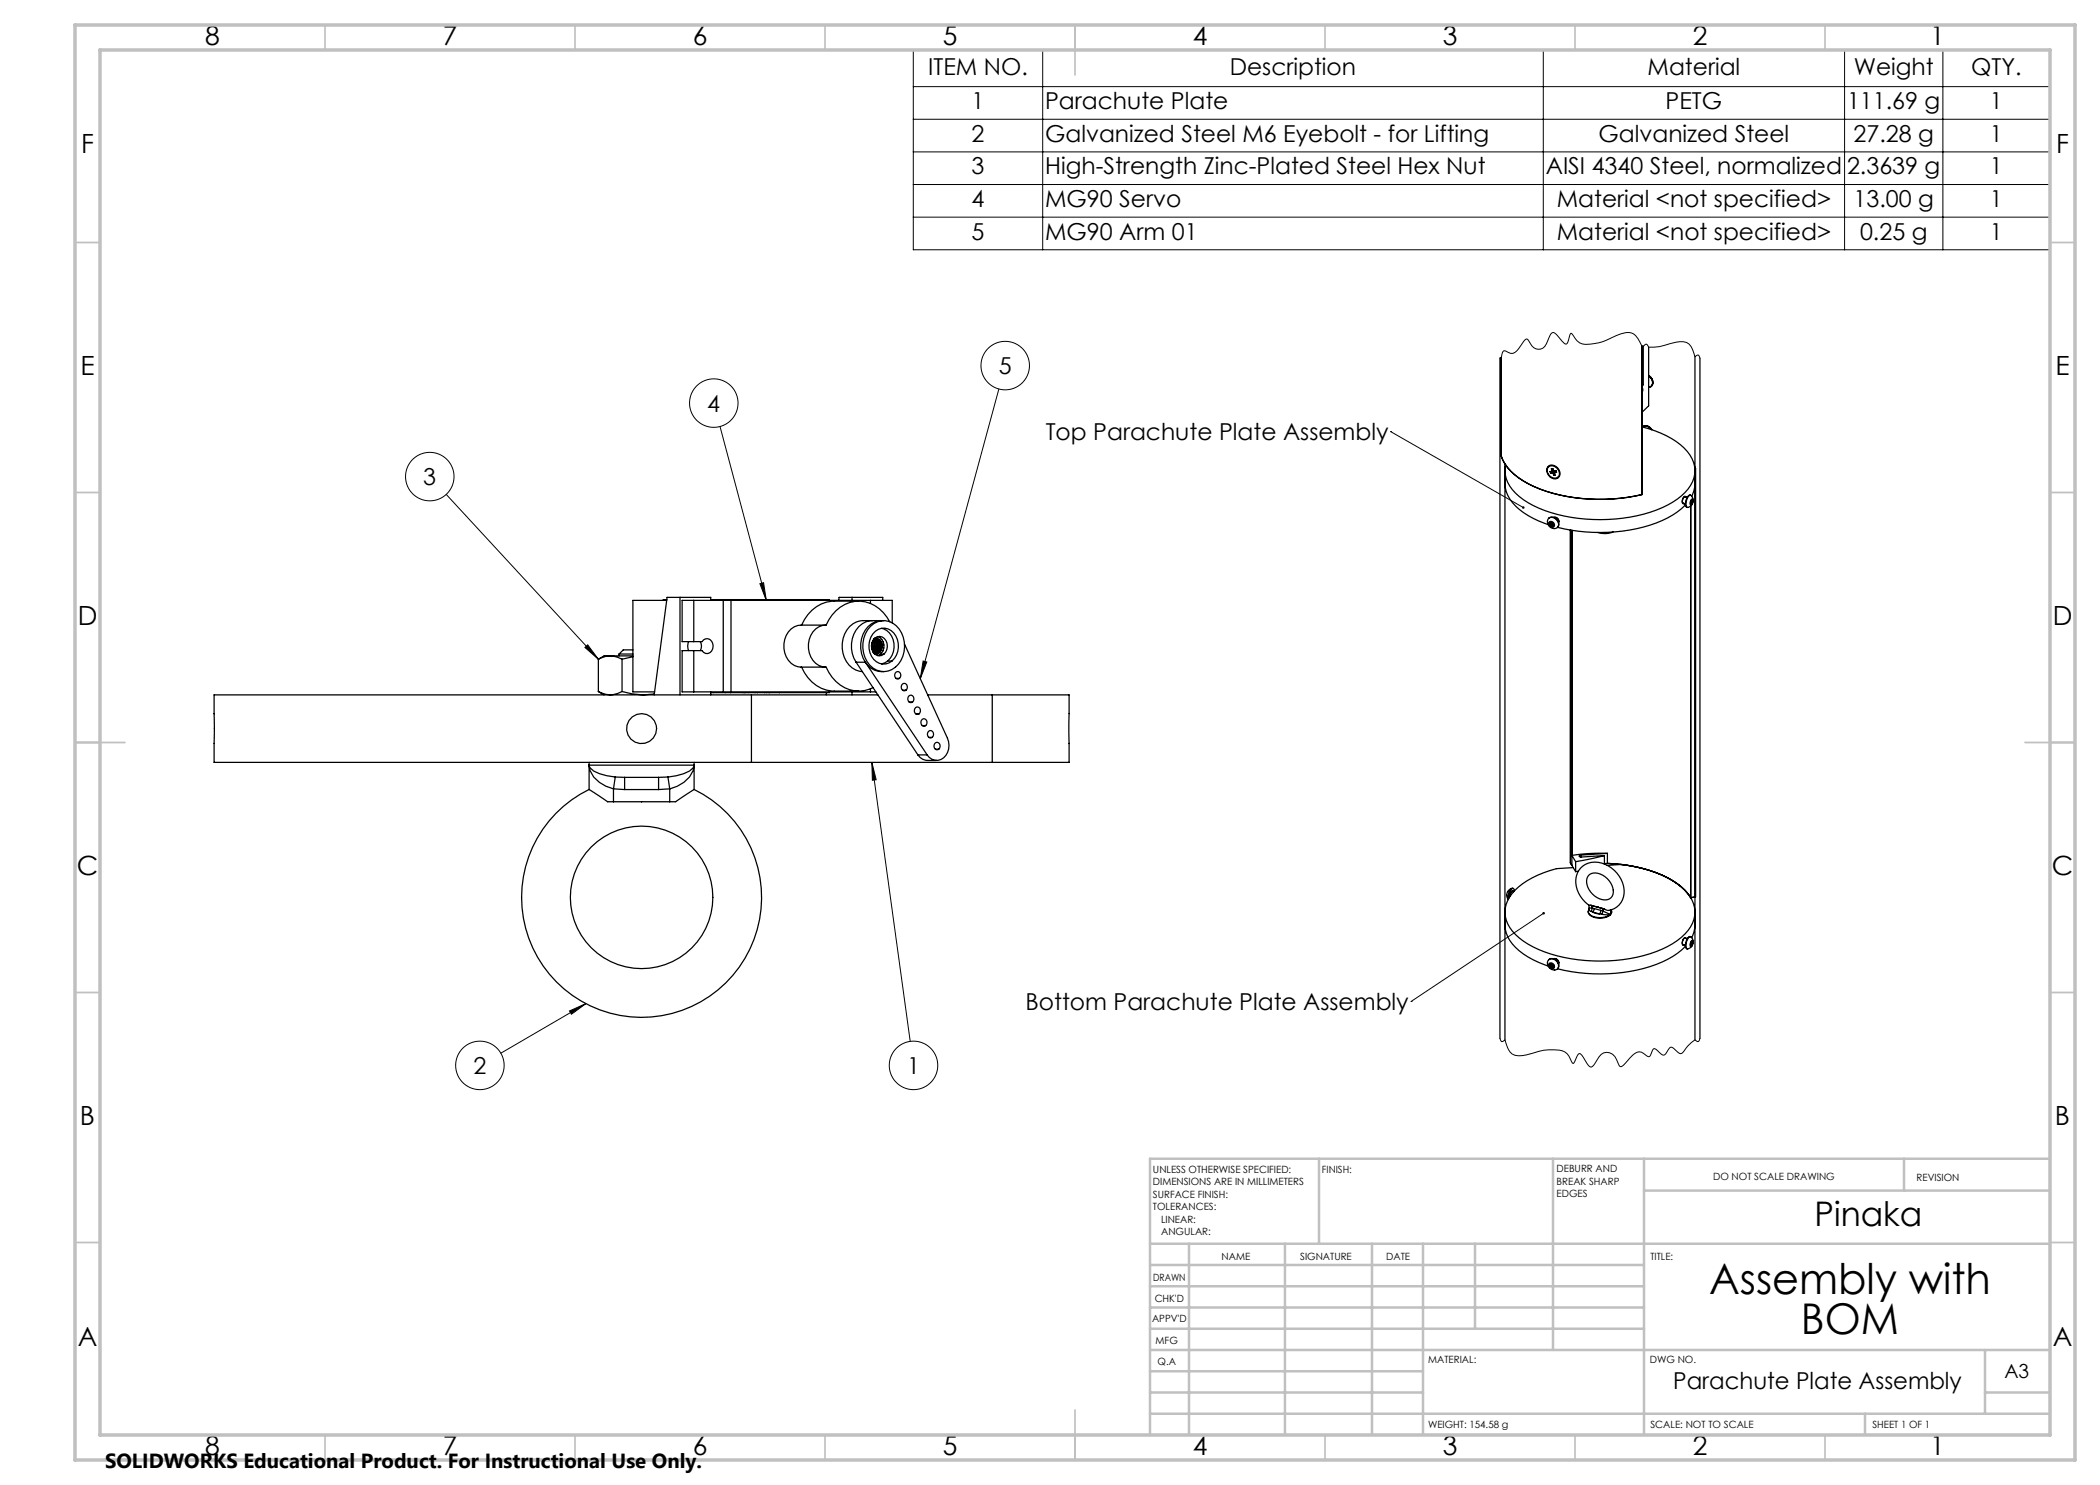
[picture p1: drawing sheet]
<svg xmlns="http://www.w3.org/2000/svg" width="420mm" height="297mm" viewBox="0 0 420 297" stroke-linecap="round" stroke-linejoin="round" font-family="sans-serif">
<g fill="none" stroke="#000" stroke-width=".25">
<path d="M300 71.6v136.1M328.4 77.7a.4 .4 0 0 1 .2 .4 .4 .4 0 0 1-.2 .4M328.4 69.3v29.6a35 35 0 0 1-22.6-2.1 10.5 10.5 0 0 1-5.5-5.5v-19.7M328.4 76.9h.3M328.7 76.9l-.3 .4M328.7 69.3v7.6M329.7 75.2a1.29 1.29 0 0 1 .3 2.2l-.3 .1M329.7 69.4v11.8l-1.3 1.3M330.3 77.2a1.3 1.3 0 0 0-.6-2.1h.1a1.47 1.47 0 0 1 .4 2.2l-.5 .2M339 71.4v136.6M340 71.6v136.1M301 96.7a6.7 6.7 0 0 0 2.9 5.2 18.3 18.3 0 0 0 5.7 3"/>
<path d="M301 92.8v115.2M309.5 93.4a1.58 1.58 0 0 1 1.9 .1 1.58 1.58 0 0 1 .5 1.8 1.38 1.38 0 0 1-1.4 .4 1.38 1.38 0 0 1-1-1l-.1-1zM309.6 93.5a1.44 1.44 0 0 1 1.6-.1 1.44 1.44 0 0 1 .7 1.4 1.05 1.05 0 0 1-.8 .9 1.05 1.05 0 0 1-1.1-.5 1.4 1.4 0 0 1-.4-1.7zM309.8 93.3l-.1 .1M310.4 94.3h-.4l.1 .3M310.4 94.1l-.1-.3 .3-.1 .2 .5M310.4 94.1v.2M310.5 94.6l.1 .1M310.5 94.6h-.4M310.6 94.7l.2 .4M310.6 94l-.2 .1M310.7 94l-.3 .3"/>
<path d="M310.8 94.2l-.7 .4M310.8 94.2h.4l.1 .3h-.3M310.9 94.2l-.4 .4M310.9 94.2h.1M311 94.5v.5l-.2 .1M311 94.2l-.4 .5M311 94.2h.2M311 94.2v.1M311 94.3l-.2 .8M311.2 94.3h-.2M311.2 94.2l-.2 .3M311.7 95.3l-.1 .1"/>
<path d="M328.4 85.4a17.7 17.7 0 0 1 9.1 4.9 5.7 5.7 0 0 1-.5 8.2 20.3 20.3 0 0 1-11 4.9 32.9 32.9 0 0 1-19.4-2.3 9.5 9.5 0 0 1-5.5-6.1v-2M329 85.1l.9 .3 .5 .5M330.2 85.9v-.1a1.22 1.22 0 0 0-1.7-.4 1.22 1.22 0 0 1 1.8 .5M337 99.3l.5 .1M337.1 99.4l-.1-.1a.99 .99 0 0 0-.4 1.4h.2M337.4 99.5l-.4-.1a.93 .93 0 0 0-.4 1.2l.5 .2M338.1 99h-.1a1.81 1.81 0 0 0-.7 2.5h.1M338.3 99.9l.1-.1a.79 .79 0 0 1-.3 1.2l-.1-.5zM338.5 100v.4M338.5 100a.59 .59 0 0 0-.4 .8M338.5 100h-.2M338.9 93.4l.2 .3"/>
<path d="M339 96.7a5.5 5.5 0 0 1-.7 2.5M339.1 93.7h-.1M339.1 93.7v85.7l-1 .1M133.4 119.9h-.7v.2M136 119.5v19.5M142.1 119.9h23.7v.2M144.7 119.9h.1M145.3 119.9h.1M147 119.9h.1M147.6 119.9h.1M147.9 119.9h.1M148 119.9h.1"/>
<path d="M148.9 119.9h.1M149.4 119.9h.1M151.3 119.9h.1M152.3 119.9h.1M170.4 119.5v.6M309.7 103.7a1.29 1.29 0 0 1 1.7 .2 1.29 1.29 0 0 1 .1 1.6M309.8 103.7a1.31 1.31 0 0 1 1.5 .2 1.31 1.31 0 0 1 .2 1.6 1.3 1.3 0 0 1-1.6-.2 1.3 1.3 0 0 1-.1-1.6zM309.9 104.4a.64 .64 0 0 1 .8 .2 .64 .64 0 0 1-.2 .9 .71 .71 0 0 1-.6-.4 .71 .71 0 0 1 0-.7zM309.9 104.6l.1 .4M310 105l.4 .3M310.2 104.5v.3M310.2 104.8l-.2 .2"/>
<path d="M310.2 104.8l.4 .2M310.3 104.4l-.4 .2M310.3 104.4l.4 .3M310.6 105l-.2 .3M310.7 104.7v.4M310.7 103.5a.81 .81 0 0 1 .8 .2 .81 .81 0 0 1 .2 .8M310.7 105.1l-.3 .2M310.7 105h-.1M310.8 103.5a.74 .74 0 0 1 .9 .9M314.1 106v66.6l1 1.7M314.4 106.1v67M322.6 106.4a4.3 4.3 0 0 1-3.1 .1"/>
<path d="M336.6 100.7l.5 .2M337.1 101a18.6 18.6 0 0 1-9.7 4.7 35.6 35.6 0 0 1-15.9-.2M338.1 100.7l.3 .1M338.1 100.8h.1M338.1 101.2v78.3M338.2 100.3l.3 .1M338.4 100.8h-.3M338.5 100.4l-.1 .4M338.6 100.1v-.3a.77 .77 0 0 0-.7-.7 2.23 2.23 0 0 0-.6 2.3l.6-.1 .5-.5M119.7 138.3a4.5 4.5 0 0 0 4.7 0M119.7 138.3l1.1 .7M119.7 131.8v6.5"/>
<path d="M122 131.2l1.5 .3 .9 .3M122 131.2h4.6M122 131.2l-.9 .1-1.4 .5M122 131.2h-1.2l-1.1 .6M123.8 130.8h2.8M123.8 130.8v.4M124.4 138.3a13.9 13.9 0 0 0 6.5 .5M124.4 131.8v6.5M126.6 131.4l-2.2 .4M126.6 130h-1.9l-.9 .8M133.3 120.1h-6.7v18.3h4.3M137.7 128.3a2.24 2.24 0 0 0 0 1.8"/>
<path d="M138.8 120.1v8.2M138.8 130.1v8.3M140.1 128.3a1.77 1.77 0 0 1 0 1.8M142.1 120.1v-.6h-8.7l-2.6 19.5M142.1 138.4v.6M142.7 138.5h.1M144.7 120.1v18.3M145.1 138.5h.1M146.1 138.5h.1M146.2 120.1v18.3M148.6 138.5h.1M148.9 138.5h.1"/>
<path d="M149.2 138.5h.1M149.7 138.5h.1M150.3 139h-107.5v13.5h107.5M150.3 139v13.5M150.3 139h25.3M151 138.5h.1M151.5 138.5h.1M152.9 138.5h.1M153.3 138.5h.1M153.8 138.5h.1M153.9 138.5h.1M155.9 138.5h.1"/>
<path d="M160.3 133.4a7.3 7.3 0 0 0 6.5 4.8h4.9M165.1 125h-4.9a4 4 0 0 0-3.4 4.7 3.8 3.8 0 0 0 3.4 3.7h4.9M165.3 138.5l-.1 .5M165.9 138.4v.1h-23.8M167.7 120.1l.1-.6h8.7v.6M170.4 138.4v.6M171.2 132.4h1.9M171.2 132.4l12.4 18.6M171.7 120.2h-4.9a7.3 7.3 0 0 0-6.5 4.8M173.1 132.4a3.9 3.9 0 0 0 3.6 1.9M173.1 132.4l12.3 18.6M174.1 125.3a3.7 3.7 0 0 1 6.2 1.3 5.7 5.7 0 0 1-1.9 7.3 3.9 3.9 0 0 1-5.4-2.4 5.9 5.9 0 0 1 1.1-6.2z"/>
<path d="M174.1 120.1v.6M174.1 137.8v.6M174.3 129.2h.2M174.4 128.6l.1 .6M174.4 128.5l.2 .7M174.5 124.1a4.6 4.6 0 0 0-4.2 4.6 5.9 5.9 0 0 0 .9 3.7M174.5 129.2h.1M174.5 129.2l-.2 .6M174.6 128.2l.3 1M174.6 129.2l-.2 .7M174.6 129.2h.3M174.6 128.1l.3 .5 .1 .6"/>
<path d="M174.7 127.9l.5 .7v.6M174.8 127.9l.5 .7 .1 .6M174.8 127.8a1.38 1.38 0 0 1 .8 1.4M174.8 127.7a1.37 1.37 0 0 1 1.2 1.5M174.8 127.7a1.35 1.35 0 0 1 .9 1.5M174.9 129.2l-.4 1M174.9 129.2h.1M175 127.7a1.28 1.28 0 0 1 1.1 1.5M175 129.2l-.4 1.1M175 129.2h.2M175 127.6a1.6 1.6 0 0 1 1.8 0 1.6 1.6 0 0 1 .7 1.7 1.58 1.58 0 0 1-1.3 1.8 1.58 1.58 0 0 1-1.9-1.3 2.18 2.18 0 0 1 .7-2.2zM175.1 127.6l.4 .1 .4 .3"/>
<path d="M175.1 126.2a2.75 2.75 0 0 1 4.4 1.7 3.7 3.7 0 0 1-2.3 4.9 3.3 3.3 0 0 1-3.4-3.9 3.8 3.8 0 0 1 1.3-2.7zM175.2 129.2l-.1 .6-.5 .7M175.2 129.2h.2M175.4 129.2l-.2 .6-.5 .7M175.4 129.2h.2M175.5 127.3l.8 .5 .5 1-.1 1.2-.6 .8M175.6 129.2a1.54 1.54 0 0 1-.9 1.5M175.6 129.2h.1M175.7 129.2a1.56 1.56 0 0 1-.9 1.5M175.7 129.2h.3M175.9 130.5l-.4 .3-.5 .1M175.9 130.5l-.4 .2h-.6"/>
<path d="M175.9 128l.4 .5 .2 .7M175.9 128l.4 .6 .1 .6M176 129.2a1.47 1.47 0 0 1-1.1 1.5M176 129.2h.1M176.1 130.8l-.6 .3M176.1 130.8h.7M176.1 129.2a1.47 1.47 0 0 1-1.2 1.5M176.1 129.2h.3M176.3 125.7a3.8 3.8 0 0 1 1.2 6.5M176.3 124.1a4.6 4.6 0 0 0-4.2 4.6 5.9 5.9 0 0 0 1 3.7M176.4 129.2a1.51 1.51 0 0 1-1.4 1.6M176.4 129.2h.1"/>
<path d="M176.5 129.2l-.2 .7-.4 .6M176.7 124.1h-4.1a4.6 4.6 0 0 0-4.1 4.5 4.9 4.9 0 0 0 4 5.7M177.5 132.2l-1.2 .6M177.5 132.2h.9M177.9 124.3a6.7 6.7 0 0 0-9.9-2.9 8.5 8.5 0 0 0-2.8 3.6 3.9 3.9 0 0 0-3.5 4.7 3.8 3.8 0 0 0 3.5 3.7 6.9 6.9 0 0 0 8.8 4.4l.6-.3M178.4 124.6v-4.5h-42v8.2h4a1.21 1.21 0 0 1 1.5-.5 1.21 1.21 0 0 1 .7 1.4 1.22 1.22 0 0 1-.7 1.4 1.22 1.22 0 0 1-1.5-.5h-4v8.3h38.8M179.2 134.4a.68 .68 0 0 1 1 .7 .68 .68 0 0 1-1 .6 .85 .85 0 0 1 0-1.3zM179.2 135.7h.7M180.5 136.8a.68 .68 0 0 1 1 .6 .68 .68 0 0 1-1 .6 .85 .85 0 0 1 0-1.2zM180.5 138h.7M180.9 128.8l8.6 18.8a3.1 3.1 0 0 1-1.9 4.5 2.27 2.27 0 0 1-2.2-1.1M181.8 139.2a.68 .68 0 0 1 1 .6 .68 .68 0 0 1-1 .6 .85 .85 0 0 1 0-1.2z"/>
<path d="M185.5 139h13M198.5 139h15.3v13.5h-15.3M198.5 139v13.5M117.8 153h21M117.8 153l.2 .6a8 8 0 0 0 5 1.8M117.8 153a4.2 4.2 0 0 0 2.1 3.5l1.3 .7 1.5 .6M117.8 152.5v5.4M122.7 157.8l2.2 .1M122.7 157.8v2.5M123 155.4l-.3 2.4M123 155.4l1.9 .1M124.9 155.5h6.8"/>
<path d="M124.9 155.5v2.4M124.9 157.9h6.8M131.7 155.5v2.4M133.6 155.4l.3 2.4M133.6 155.4l-1.9 .1M133.9 157.8l-2.2 .1M133.9 157.8v2.5M138.8 157.9l-3.7 2.4h-1.2M138.8 152.5v5.4a24 24 0 0 1 8.3 36.6 24 24 0 0 1-37.5 0 24 24 0 0 1 8.2-36.6l3.7 2.4h1.2M138.8 153l-.2 .6a8 8 0 0 1-5 1.8M138.8 153a4.2 4.2 0 0 1-2 3.5l-1.3 .7-1.6 .6M150.3 152.5h48.2"/>
<path d="M181.8 140.4h.7M183.1 141.5a.68 .68 0 0 1 1 .6 .68 .68 0 0 1-1 .7 .85 .85 0 0 1 0-1.3zM183.1 142.8h.7M183.6 151a2.3 2.3 0 0 0 1.9 1.1h1.8M183.6 151h1.8M184.4 143.9a.68 .68 0 0 1 1 .6 .68 .68 0 0 1-.9 .6 .85 .85 0 0 1-.1-1.2zM184.4 145.1h.7M185.8 146.2a.68 .68 0 0 1 .9 .7 .68 .68 0 0 1-.9 .6 .85 .85 0 0 1 0-1.3zM185.8 147.5h.6M187.1 148.6a.68 .68 0 0 1 .9 .6 .68 .68 0 0 1-.9 .6 .85 .85 0 0 1 0-1.2zM187.1 149.8h.7M122.7 160.3h11.2"/>
<path d="M302.4 177.7a1.41 1.41 0 0 0-.8 2.2M302.5 178.2l.3 .1M302.6 178.3l-.1-.1-.3 .2-.2 .9M302.6 177.7h-.1a1.98 1.98 0 0 0-.8 2.1M302.7 178.3a.7 .7 0 0 0-.7 1M302.9 178.2l-.3-.5a2.03 2.03 0 0 0-.9 2M315.1 172.3v2M315.7 174.2l-.6 .1M316.2 171l-.4 .2 .1 .1 .4 .1 4.6-.3M316.2 171v.4M317.7 175.1a2.51 2.51 0 0 1 3.3 .2 3.1 3.1 0 0 1 1.2 4.2 2.54 2.54 0 0 1-3.3-.3 3.1 3.1 0 0 1-1.2-4.1zM320.9 171.1l-5.8 1.2"/>
<path d="M320.9 171.1v1.7M321.4 173.1a19 19 0 0 1 8.4 .9 15.3 15.3 0 0 1 8.2 5.3 5.7 5.7 0 0 1-1 7.5 20.3 20.3 0 0 1-11 4.9 32.9 32.9 0 0 1-19.4-2.3 9.5 9.5 0 0 1-5.5-6.1 6.4 6.4 0 0 1 2.6-5.9 19 19 0 0 1 7.6-3.7l3.3-.2M321.5 170.7a36.1 36.1 0 0 0-7.1 .4l.7 1.2M321.5 172.7a25.1 25.1 0 0 1 14.8 4.7l1.8 2.1M321.5 172.7a26.7 26.7 0 0 1 14 4.1 9.6 9.6 0 0 1 2.6 2.7M321.5 170.7v2M321.5 170.7l-5.3 .3M321.5 172.7h-.6M301 185a6.7 6.7 0 0 0 2.9 5.2 18.3 18.3 0 0 0 5.7 3M309.7 192a1.29 1.29 0 0 1 1.6 .2 1.29 1.29 0 0 1 .2 1.6M309.8 191.9a1.31 1.31 0 0 1 1.5 .3 1.31 1.31 0 0 1 .1 1.6 1.3 1.3 0 0 1-1.6-.3 1.3 1.3 0 0 1 0-1.6zM309.9 192.7a.65 .65 0 0 1 .8 .2 .65 .65 0 0 1-.1 .8 .71 .71 0 0 1-.7-.3 .71 .71 0 0 1 0-.7z"/>
<path d="M309.9 193.2l.3 .3M310 192.8l-.1 .4M310.2 192.9l-.3 .3M310.2 192.9l.3 .4M310.2 192.8v.1M310.4 192.8l.3 .3M310.4 192.8h-.4M310.5 193.3l-.3 .2M310.6 193.5h-.4M310.7 191.8a.81 .81 0 0 1 .8 .2 .81 .81 0 0 1 .2 .8M310.7 193.3h-.2M310.7 193.1l-.1 .4"/>
<path d="M310.8 191.8a.74 .74 0 0 1 .9 .9M317.7 182.3v.1a2.32 2.32 0 0 0 2.7 1.2l.5-.1a1.37 1.37 0 0 0 1.4-1.2M317.8 181.9l-.1 .4a1.66 1.66 0 0 0 1.7 1.2l1.5-.1 1.2-.5M317.8 181.9v.2l.4 .2M317.8 181.7l-.1 .2M317.8 181v.7M318.2 181l-.3 .1a5.7 5.7 0 0 1-2.5-6.4 4 4 0 0 1 5.6-1.8 5.8 5.8 0 0 1 3.5 7.1 3.6 3.6 0 0 1-2.7 2.1M318.2 181l.2 .1M318.2 181l1.3 .4M318.2 182.3l.4 .1M318.4 181.6l-.2 .7M318.4 181.6l-.6 .1"/>
<path d="M318.4 181.1l2.2 .6M318.4 181.6l.4 .1M318.4 181.1v.5M318.6 182.4l1.3 .4M318.8 181.7l-.2 .7M318.8 181.7l1.4 .4M319.5 181.4l1.3 .4M319.5 181.4h.1M319.9 182.8h.4M320.2 182.1l-.3 .7M320.2 182.1l.4 .1M320.3 182.8l1.8 .1"/>
<path d="M320.6 182.2l1.5 .7M320.6 182.2l-.3 .6M320.6 181.7l.2 .1M320.6 181.7v.5M320.8 181.8l1 .3M322.2 182.3l-.1 .6M322.2 182.3v-.3l-.1 .9M322.2 182l.1 .3M322.3 182.3l-.2 .6M336.6 189l.5 .1M336.6 188.9l.5 .2M337 187.6l.5 .1"/>
<path d="M337.1 187.7l-.1-.1a.99 .99 0 0 0-.4 1.4h.2M337.1 189.3a18.6 18.6 0 0 1-9.7 4.7 35.6 35.6 0 0 1-15.9-.2M337.4 187.8l-.4-.2a.93 .93 0 0 0-.4 1.3M338.1 187.3h-.1a1.83 1.83 0 0 0-.7 2.4l.1 .1M338.1 189l.3 .1M338.1 189.1h.1M338.2 188.6l.3 .1M338.3 188.3l-.2 .8M338.3 188.1h.1a.82 .82 0 0 1-.3 1.2l-.1-.5zM338.4 189.1h-.3M338.5 188.3v.4M338.5 188.3h-.2"/>
<path d="M338.5 188.7l-.1 .4M338.6 188.4v-.4a.52 .52 0 0 0-.4-.5 .52 .52 0 0 0-.6 .1l-.4 1.1v.7a.5 .5 0 0 0 .5 .4 .5 .5 0 0 0 .5-.3l.2-.4M339 185a5.5 5.5 0 0 1-.7 2.5"/>
<circle cx="128.3" cy="145.7" r="3"/>
<circle cx="128.3" cy="179.5" r="14.2"/>
</g>
<g fill="none" stroke="#000" stroke-width=".2">
<path d="M182.7 10h227.3v40h-227.3zM182.7 17.3h227.3M208.5 10v40M308.7 10v40M368.9 10v40M388.6 10v40M182.7 23.9h227.3M182.7 30.4h227.3M182.7 36.9h227.3M182.7 43.4h227.3M199.8 77.8l-15.7 57.9M300 71.6l.1-.1 .2 .1 .1-.7a.68 .68 0 0 1 .5-.8l.3 .2a1.52 1.52 0 0 0 2.5-.5l1.2-1.7 .3-.3a1.15 1.15 0 0 1 .9 1 1.77 1.77 0 0 0 1.9 1 1.77 1.77 0 0 0 1.5-1.6l.3-.6a1.24 1.24 0 0 1 .9-1.1l.6 .4 1.5 1.7a.4 .4 0 0 0 .6 .1l.7-2 .6 .5a2.79 2.79 0 0 0 3.3 1.6 12 12 0 0 0 5.2-1.7 3.9 3.9 0 0 1 3.5-.3 5.7 5.7 0 0 1 1.7 2.5l.1-.1 .2 .1 .5-.5 .2 .2 .3 .4a10.2 10.2 0 0 0 4.4-.7 4.3 4.3 0 0 1 3.7 .1 5.6 5.6 0 0 1 1.2 2.6l.6-.4 .2 .1 .2 .5"/>
<path d="M89.2 98.9l30.5 32.9M144 85.3l9.3 34.8M278.1 86.3l26.6 15.2M278.1 86.3h.1M152 116.7l.7-.2 .6 3.6zM117 129.5l.5-.5 2.2 2.8zM184.6 132.2l.8 .2-1.3 3.3zM174.4 152.5l.8 3.4-.7 .1zM174.4 152.5l7.6 55.8M308.7 182.6l-26.5 17.7M113.9 202.2l3.3-1.5-2.9 2.1zM117.2 200.7l-17 9.9"/>
<path d="M282.2 200.3h.1M300 207.7l.2 .5 .2 .1 .6-.3 .2 .7a2.73 2.73 0 0 0 3.3 2.4l2-.5a9.7 9.7 0 0 1 6.5-.2 4.4 4.4 0 0 1 1.5 2.2l.1 .1 .2-.1 .8-1.7 .2-.2a.94 .94 0 0 1 .9 .8l.7 1.2a.94 .94 0 0 0 .9 .7l.7-.7a4.6 4.6 0 0 1 1.7-2.1 2.27 2.27 0 0 1 2.9 1.9l.2 .5a.38 .38 0 0 0 .6 .3l1.6-1.7a2.53 2.53 0 0 1 2.3-1.2l1.3 .9h.2l.9-1.5a1.22 1.22 0 0 1 1.2 .7 .81 .81 0 0 0 1.2 .3l.2-.3a1.26 1.26 0 0 1 .9-1.1l1.1 .8a.83 .83 0 0 0 1.2 .3l.3-.3a6.9 6.9 0 0 1 2.2-2.2l.4 .3h.3l.3-.6"/>
<circle cx="201" cy="73.1" r="4.8"/>
<circle cx="86" cy="95.3" r="4.8"/>
<circle cx="142.8" cy="80.6" r="4.8"/>
<circle cx="96" cy="213.1" r="4.8"/>
<circle cx="182.7" cy="213.1" r="4.8"/>
</g>
<g fill="none" stroke="#c0c0c0" stroke-width=".35">
<path d="M65 5v5M115 5v5M165 5v5M215 5v10M265 5v5M315 5v5M365 5v5M15 48.5h5M410 48.5h5M15 98.5h5M410 98.5h5M15 148.5h10"/>
<path d="M405 148.5h10M15 198.5h5M410 198.5h5M15 248.5h5M410 248.5h5M65 287v5M115 287v5M165 287v5M215 282v10M265 287v5M315 287v5M365 287v5"/>
</g>
<g fill="none" stroke="#c0c0c0" stroke-width=".5">
<path d="M263.8 231.8v17M310.6 231.8v38.2M328.8 231.8v55.2M328.8 238.1h81.2M380.8 231.8v6.3M410 231.8h-180v55.2M230 248.8h180M230 257.3h98.8M230 253h98.8M237.8 248.8v38.2M257 248.8v38.2M274.4 248.8v38.2"/>
<path d="M284.6 248.8v38.2M295 248.8v17M230 265.8h98.8M230 261.5h98.8M230 278.5h54.6M230 274.3h54.6M230 270h180M397 278.5h13M397 270v12.8M230 282.8h180M373 282.8v4.2"/>
</g>
<path d="M15 5h400v287h-400zM20 10h390v277h-390z" fill="none" stroke="#c0c0c0" stroke-width=".7"/>
<path d="M152 116.7l.7-.2 .6 3.6zM117 129.5l.5-.5 2.2 2.8zM113.9 202.2l3.3-1.5-2.9 2.1zM174.4 152.5l.8 3.4-.7 .1zM184.6 132.2l.8 .2-1.3 3.3zM304.5 101.3v.4h.3l-.1-.2 .2 .1-.1-.3zM308.6 182.5a.25 .25 0 0 0-.1 .3 .25 .25 0 0 0 .4 .1 .25 .25 0 0 0 0-.4l-.2 .1 .2-.1z" fill="#000"/>
<g font-size="8.5">
<text x="341.8" y="258.8">Assembly with</text>
<text x="360.2" y="266.9">BOM</text>
</g>
<text font-size="6.8" x="362.9" y="245.2">Pinaka</text>
<g font-size="5.3">
<text x="41" y="8.9">8</text>
<text x="88.5" y="8.9">7</text>
<text x="138.5" y="8.9">6</text>
<text x="188.5" y="8.9">5</text>
<text x="238.5" y="8.9">4</text>
<text x="288.5" y="8.9">3</text>
<text x="338.5" y="8.9">2</text>
<text x="386" y="8.9">1</text>
<text x="16.2" y="30.7">F</text>
<text x="411.2" y="30.7">F</text>
<text x="16.1" y="74.9">E</text>
<text x="411.1" y="74.9">E</text>
<text x="15.5" y="124.9">D</text>
<text x="410.5" y="124.9">D</text>
<text x="15.4" y="174.9">C</text>
<text x="410.4" y="174.9">C</text>
<text x="16" y="224.9">B</text>
<text x="411" y="224.9">B</text>
<text x="15.5" y="269.2">A</text>
<text x="410.5" y="269.2">A</text>
<text x="41" y="290.9">8</text>
<text x="88.5" y="290.9">7</text>
<text x="138.5" y="290.9">6</text>
<text x="188.5" y="290.9">5</text>
<text x="238.5" y="290.9">4</text>
<text x="288.5" y="290.9">3</text>
<text x="338.5" y="290.9">2</text>
<text x="386" y="290.9">1</text>
</g>
<g font-size="4.7">
<text x="185.6" y="14.9">ITEM NO.</text>
<text x="246" y="14.9">Description</text>
<text x="329.5" y="14.9">Material</text>
<text x="370.7" y="14.9">Weight</text>
<text x="394.2" y="14.9">QTY.</text>
<text x="194.3" y="21.8">1</text>
<text x="209" y="21.8">Parachute Plate</text>
<text x="333.1" y="21.8">PETG</text>
<text x="369.4" y="21.8">111.69 g</text>
<text x="398" y="21.8">1</text>
<text x="194.3" y="28.4">2</text>
<text x="209" y="28.4">Galvanized Steel M6 Eyebolt - for Lifting</text>
<text x="319.7" y="28.4">Galvanized Steel</text>
<text x="370.7" y="28.4">27.28 g</text>
<text x="398" y="28.4">1</text>
<text x="194.3" y="34.9">3</text>
<text x="209" y="34.9">High-Strength Zinc-Plated Steel Hex Nut</text>
<text x="309.2" y="34.9">AISI 4340 Steel, normalized</text>
<text x="369.4" y="34.9">2.3639 g</text>
<text x="398" y="34.9">1</text>
<text x="194.3" y="41.4">4</text>
<text x="209" y="41.4">MG90 Servo</text>
<text x="311.3" y="41.4">Material &lt;not specified&gt;</text>
<text x="370.7" y="41.4">13.00 g</text>
<text x="398" y="41.4">1</text>
<text x="194.3" y="47.9">5</text>
<text x="209" y="47.9">MG90 Arm 01</text>
<text x="311.3" y="47.9">Material &lt;not specified&gt;</text>
<text x="372" y="47.9">0.25 g</text>
<text x="398" y="47.9">1</text>
<text x="199.8" y="74.9">5</text>
<text x="141.5" y="82.4">4</text>
<text x="209.1" y="88.1">Top Parachute Plate Assembly</text>
<text x="84.7" y="97.1">3</text>
<text x="205.1" y="202">Bottom Parachute Plate Assembly</text>
<text x="94.7" y="214.8">2</text>
<text x="181.4" y="214.8">1</text>
<text x="334.6" y="277.8">Parachute Plate Assembly</text>
</g>
<text font-size="4.1" x="21" y="293.7">SOLIDWORKS Educational Product. For Instructional Use Only.</text>
<text font-size="3.9" x="400.9" y="275.5">A3</text>
<g font-size="2">
<text x="230.6" y="234.6">UNLESS OTHERWISE SPECIFIED:</text>
<text x="230.6" y="237.1">DIMENSIONS ARE IN MILLIMETERS</text>
<text x="230.6" y="239.6">SURFACE FINISH:</text>
<text x="264.4" y="234.6">FINISH:</text>
<text x="311.3" y="234.5">DEBURR AND</text>
<text x="311.3" y="237">BREAK SHARP</text>
<text x="311.3" y="239.5">EDGES</text>
<text x="342.6" y="236">DO NOT SCALE DRAWING</text>
<text x="383.3" y="236.2">REVISION</text>
<text x="230.6" y="242.1">TOLERANCES:</text>
<text x="232.2" y="244.6">LINEAR:</text>
<text x="232.2" y="247.1">ANGULAR:</text>
<text x="244.3" y="252">NAME</text>
<text x="260" y="251.9">SIGNATURE</text>
<text x="277.2" y="251.9">DATE</text>
<text x="330.1" y="251.9">TITLE:</text>
<text x="230.6" y="256.1">DRAWN</text>
<text x="230.9" y="260.3">CHK'D</text>
<text x="230.4" y="264.4">APPV'D</text>
<text x="231.1" y="268.8">MFG</text>
<text x="231.5" y="273">Q.A</text>
<text x="285.6" y="272.5">MATERIAL:</text>
<text x="330" y="272.5">DWG NO.</text>
<text x="285.6" y="285.5">WEIGHT: 154.58 g</text>
<text x="330.1" y="285.6">SCALE: NOT TO SCALE</text>
<text x="374.5" y="285.6">SHEET 1 OF 1</text>
</g>
</svg>
